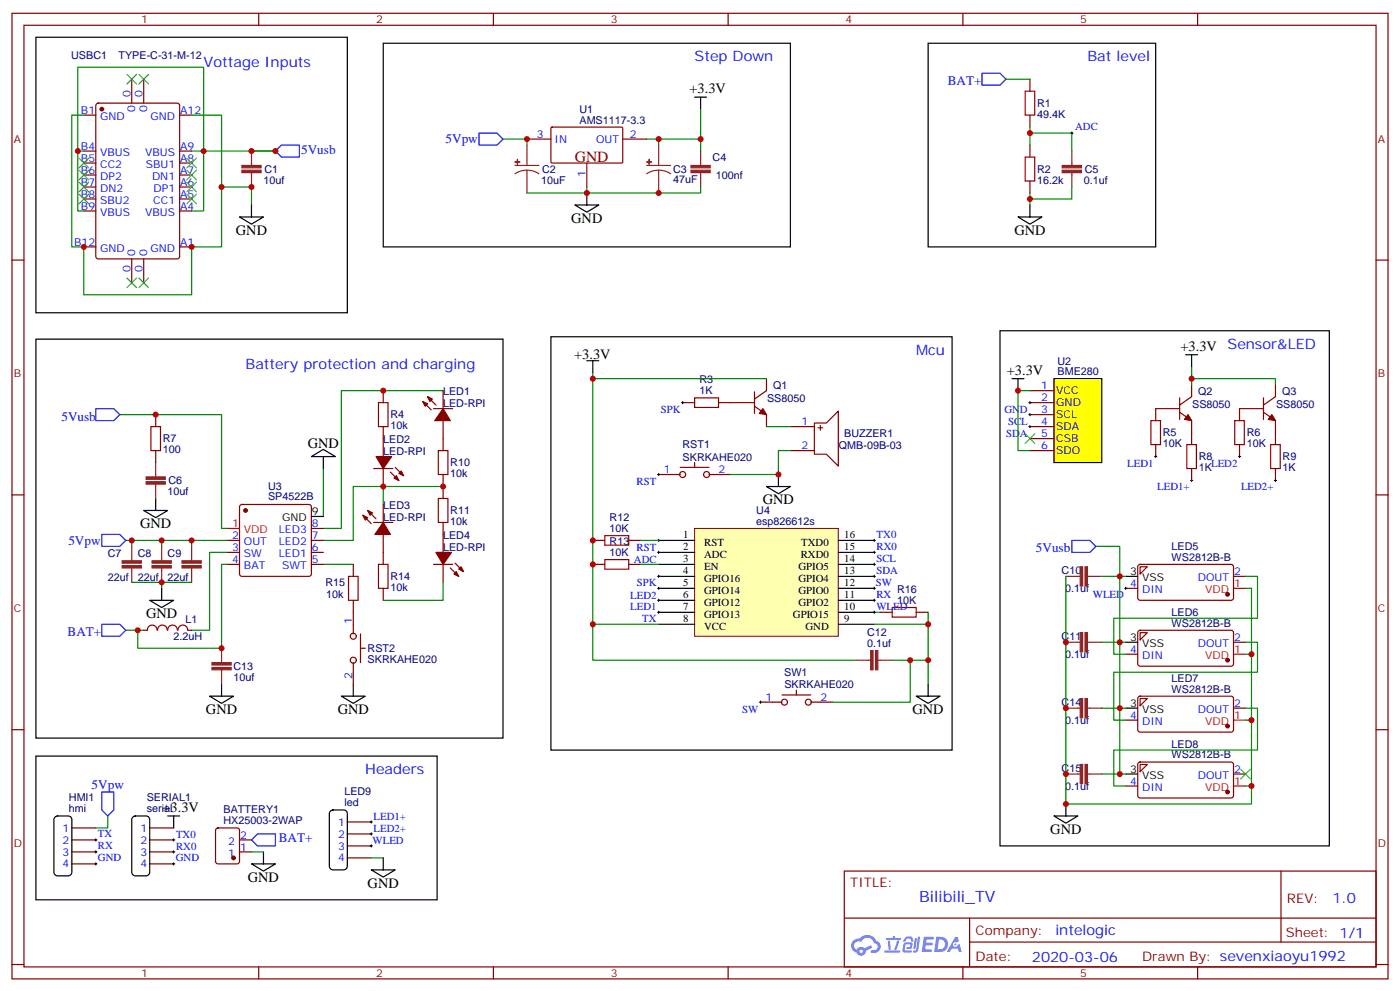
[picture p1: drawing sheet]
<svg xmlns="http://www.w3.org/2000/svg" width="412mm" height="292mm" viewBox="0 0 412 292" stroke-linecap="round" stroke-linejoin="round" font-family="sans-serif">
<g fill="none" stroke="#870000" stroke-width=".35">
<path d="M3.5 3.9h405.4v284.4h-405.4zM7.1 7.4h398.2v277.3h-398.2zM76.2 3.9v3.5M145.3 3.9v3.5M214.5 3.9v3.5M283.6 3.9v3.5M352.8 3.9v3.5M3.5 76.6h3.6M405.3 76.6h3.6M3.5 145.7h3.6M405.3 145.7h3.6M3.5 214.9h3.6"/>
<path d="M405.3 214.9h3.6M248.7 256.5h156.6v28.2h-156.6zM377.3 256.5v20.9M248.7 270.4h156.5M285.6 277.4h119.6M285.6 270.4v14.1M3.5 284h3.6M76.2 284.7v3.6M145.3 284.7v3.6M214.5 284.7v3.6M283.6 284.7v3.6M352.8 284.7v3.6"/>
<path d="M405.3 284h3.6"/>
</g>
<g fill="#5487ff">
<path d="M272.1 275.8h2.6l.3 .2-.1 .6h-2l-.1 1h1.6l.4 .4-.4 .4h-1.7l-.2 1.1 1.8 .1 .3 .3-.2 .4h-2.9z"/>
<path d="M281.4 275.9h.7l.4 1.3-.7 .3a.74 .74 0 0 0-1.1 .3 .74 .74 0 0 0 .5 1.1 .74 .74 0 0 0 .9-.7l.5-.3 .7 2.4h-.9l-.2-1h-1.9l-.5 1h-.9z"/>
<path d="M269.5 276.3h.6l-.4 2.9a.31 .31 0 0 1-.3 .3 .31 .31 0 0 1-.3-.3z"/>
<path d="M270.4 275.8h.6l-.5 4a.89 .89 0 0 1-.7 .7 .89 .89 0 0 1-.9-.3l1-.5z"/>
<path d="M266.8 276l.6-.2 1.2 .1 .5 1.3-.6 .1-.4-.9-1 .1a.95 .95 0 0 1-1 .8l-.1-.2z"/>
<path d="M266.4 277.7l1.8-.2a1.04 1.04 0 0 1 .6 1.1 1.04 1.04 0 0 1-.8 .9h-.7a.29 .29 0 0 1-.3-.4 .29 .29 0 0 1 .3-.2h.7l.2-.8h-1.4l-.4 1.8h1.9a.29 .29 0 0 1 .3 .3 .29 .29 0 0 1-.3 .3h-2l-.4-.3 .2-2.1z"/>
<path d="M260.5 279.9h4.4a.3 .3 0 0 1 .3 .3 .3 .3 0 0 1-.3 .3h-4.3z"/>
<path d="M264.3 277h.6l-.5 1.6a1.02 1.02 0 0 1-.7 1.2l-.2-.3z"/>
<path d="M261.5 277h.6l.3 2.4-.3 .3-.3-.2z"/>
<path d="M261.1 276.2h1.9l.2-.5h.5l-.1 .5h1.5a.29 .29 0 0 1 .3 .3 .29 .29 0 0 1-.3 .3h-3.9z"/>
<path d="M275.8 275.9l-.6 4.4h1.4a2.27 2.27 0 0 0 2.7-2.3 2.27 2.27 0 0 0-2.7-2.1zM276.6 276.6a1.5 1.5 0 0 1 1.8 1.6 1.5 1.5 0 0 1-1.9 1.3h-.3z"/>
<path d="M251.4 277a2.09 2.09 0 0 0 1 3.5 1.37 1.37 0 0 0 1.5 .9 1.37 1.37 0 0 0 1.1-1.4l2-1-.5-.7-1.8 1a1.4 1.4 0 0 0-2.3 .4 1.32 1.32 0 0 1-.6-1.9 1.32 1.32 0 0 1 1.9-.4 2.02 2.02 0 0 1 2-1.3 2.02 2.02 0 0 1 1.8 1.7 1.09 1.09 0 0 1 1.1 1.3 1.09 1.09 0 0 1-1.6 .7 .41 .41 0 0 0-.5 .3 .41 .41 0 0 0 .4 .5 1.89 1.89 0 0 0 2.4-1.2 1.89 1.89 0 0 0-1.2-2.4 2.98 2.98 0 0 0-5-.6l-1 .1zM253.2 280.1a.52 .52 0 0 1 1 0 .52 .52 0 0 1-1 0z"/>
<circle cx="281.4" cy="278.1" r=".28"/>
</g>
<path d="M204.6 155.6h42.3v31.8h-42.3z" fill="#ffffb0" stroke="#800000" stroke-width=".29"/>
<g fill="none" stroke="#000" stroke-width=".35">
<path d="M172.9 106.2h3.5M174.6 106.2v3.5M194 159.1h10.6M246.9 159.1h10.6M194 162.7h10.6M194 166.2h10.6M194 169.7h10.6M194 173.2h10.6M194 176.8h10.6M246.9 162.7h10.6M246.9 166.2h10.6M246.9 169.7h10.6"/>
<path d="M246.9 173.2h10.6M246.9 176.8h10.6M194 180.3h10.6M194 183.8h10.6M246.9 180.3h10.6M246.9 183.8h10.6M16.1 240.7l.8-.4h3.2l.6 .2 .4 .5 .1 15.9-.3 .6-.5 .4h-3.5l-.6-.2-.4-.6v-15.8zM39 240.7l.9-.4h3.1l.7 .2 .3 .5 .1 15.9-.2 .6-.6 .4h-3.4l-.7-.2-.3-.6-.1-15.8z"/>
</g>
<path d="M315.7 44.5v4.2M315.7 50.8v4.3M252.2 194.4h4.3M258.6 194.4h4.2" fill="none" stroke="#8c2424" stroke-width=".35"/>
<g fill="#8c2424" stroke="#8c2424" stroke-width=".35">
<path d="M256.5 191.6h.7v5.6h-.7z"/>
<path d="M257.9 191.6h.7v5.6h-.7z"/>
<path d="M312.9 50.1h5.7v.7h-5.7z"/>
<path d="M312.9 48.7h5.7v.7h-5.7z"/>
</g>
<path d="M302 26.8h2.8v7.1h-2.8zM302 46.2h2.8v7.1h-2.8zM178.2 157.7h7v2.8h-7zM178.2 164.8h7v2.8h-7zM262.8 178.9h7.1v2.8h-7.1z" fill="none" stroke="#a10000" stroke-width=".35"/>
<g fill="none" stroke="#870000" stroke-width=".35">
<path d="M303.4 23.3v3.5M303.4 33.9v3.5M303.4 42.7v3.5M303.4 53.3v3.5M194 139.7h6.4M200.4 137.6h8.4M204.6 136.2v1.4M208.8 139.7h6.4M174.6 159.1h3.6M185.2 159.1h3.5M174.6 166.2h3.6M185.2 166.2h3.5"/>
<path d="M259.3 180.3h3.5M269.9 180.3h3.5M21.2 243.8h7M21.2 247.3h7M21.2 250.9h7M21.2 254.4h7M44.1 243.8h7.1M44.1 247.3h7.1M44.1 250.9h7.1M44.1 254.4h7.1"/>
<circle cx="201.1" cy="139.7" r=".88"/>
<circle cx="208.1" cy="139.7" r=".88"/>
</g>
<path d="M174.6 109.7v74.1h19.4M174.6 183.8v10.6h77.6M257.5 180.3h1.8M273.4 180.3v21.2" fill="none" stroke="#008700" stroke-width=".35"/>
<g fill="none" stroke="#000" stroke-width=".29">
<path d="M193.7 159.1h.7M194 158.8v.7M257.2 159.1h.7M257.5 158.8v.7M193.7 173.2h.7M193.7 176.8h.7M193.7 162.7h.7M194 162.3v.7M194 172.9v.7M194 176.4v.7M257.2 173.2h.7M257.2 176.8h.7"/>
<path d="M257.2 162.7h.7M257.2 166.2h.7M257.2 169.7h.7M257.5 162.3v.7M257.5 165.8v.7M257.5 169.4v.7M257.5 172.9v.7M257.5 176.4v.7M27.9 254.4h.7M27.9 247.3h.7M27.9 250.9h.7M28.2 247v.7"/>
<path d="M28.2 250.5v.7M28.2 254v.7M50.8 247.3h.7M50.8 250.9h.7M51.2 247v.7M51.2 250.5v.7"/>
</g>
<path d="M310.4 111.5h14.2v24.7h-14.2z" fill="#ff0" stroke="#000" stroke-width=".35"/>
<g fill="none" stroke="#870000" stroke-width=".35">
<path d="M24.7 33.9h3.5M28.5 30.6l.4-.2h23.3l.7 .4v44.7l-.4 .7h-23.6l-.6-.4-.1-44.7zM38.8 23.3v7.1M42.3 23.3v7.1M52.9 33.9h3.5M162.3 37.6l.3-.2 20.7 .1 .1 .3v10l-.3 .2h-20.6l-.2-.3zM24.7 44.5h3.5M24.7 48h3.5M24.7 51.5h3.5M24.7 55.1h3.5M24.7 58.6h3.5M52.9 44.5h3.5"/>
<path d="M52.9 48h3.5M52.9 51.5h3.5M52.9 55.1h3.5M52.9 58.6h3.5M155.2 41h7.1M172.9 48v7.1M183.4 41h7.1M24.7 62.1h3.5M24.7 72.7h3.5M38.8 76.2v7.1M42.3 76.2v7.1M52.9 62.1h3.5"/>
<path d="M52.9 72.7h3.5M112.9 115v3.6M124.5 118.2l2.5 2.5M125.9 116.8l2.5 2.5M130.5 115v5.3M201.1 118.6h3.5M211.7 118.6h10.5M222.2 119.6l3.6 2.5v3.5M222.2 115.4v6.3M225.8 111.5v3.5l-3.6 2.5M303.4 115h7M303.4 118.6h7"/>
<path d="M347.5 117.2v6.3M351 113.3v3.5l-3.5 2.5M372.2 117.2v6.3M375.7 113.3v3.5l-3.5 2.5M45.9 122.1v3.5M45.9 132.7v3.5M110.1 138h5.6M112.9 125.6v8.8M112.9 138v5.3M115 139l2.5 2.5M116.4 137.6l2.5 2.5M127.7 120.3h5.6"/>
<path d="M130.5 123.9v8.8M130.5 139.7v7.1M232.8 125.6h7.1M232.8 132.7h7.1M239.9 124.6h3.5l3.5-3.6v16.3l-3.5-3.6h-3.5zM240.9 126h1.5M241.7 125.3v1.4M303.4 122.1h7M303.4 125.6h7M303.4 129.2h7M303.4 132.7h7M340.4 130.9v3.5"/>
<path d="M347.5 120.3h-7.1v3.6M347.5 121.4l3.5 2.5v7M351 138v3.5M365.1 130.9v3.5M372.2 120.3h-7.1v3.6M372.2 121.4l3.5 2.5v7M375.7 138v3.5M67 159.1h3.6M70.8 148.8l.5-.2h19.7l.5 .2 .2 .5v19.7l-.2 .5-.5 .2h-19.7l-.5-.2-.2-.5v-19.7zM91.7 159.1h3.5M91.7 155.6h3.5M106.9 151.7l2.5 2.5"/>
<path d="M108.3 150.3l2.5 2.5M110.1 153.8h5.6M112.9 148.6v5.2M112.9 157.4v8.8M130.5 153.8v8.9M67 166.2h3.6M67 162.7h3.6M91.7 166.2h3.5M91.7 162.7h3.5M104.1 166.2v3.5M104.1 176.8v9.9M112.9 173.2v3.6"/>
<path d="M127.7 166.2h5.6M130.5 166.2v5.3M132.6 167.3l2.5 2.4M134.1 165.8l2.4 2.5M331.6 173.2h3.5M335.4 166.4l.4-.2h27.1l.5 .7-.1 9.4-.6 .5-27.1-.1-.5-.6v-9.2zM335.8 166.9h2.2l-2.2 2.1zM363.4 169.7h3.5M42.3 185.6h1.1M43.4 185.6a1.41 1.41 0 0 1 1.4-1.5 1.41 1.41 0 0 1 1.4 1.5M46.4 185.6a1.41 1.41 0 0 1 1.4-1.5 1.41 1.41 0 0 1 1.4 1.5M49.4 185.6a1.41 1.41 0 0 1 1.4-1.5 1.41 1.41 0 0 1 1.4 1.5"/>
<path d="M52.5 185.6a1.41 1.41 0 0 1 1.4-1.5 1.41 1.41 0 0 1 1.4 1.5M55.4 185.6h1M104.1 195.1v6.4M106.2 186.7v8.4M106.2 190.9h1.4M331.6 192.7h3.5M335.4 185.8l.4-.2 27.1 .1 .5 .6-.1 9.4-.6 .5-27.1-.1-.5-.6v-9.2zM335.8 186.3h2.2l-2.2 2.1zM363.4 189.1h3.5M224 206.8h6.4M230.4 204.6h8.4M234.6 203.2v1.4"/>
<path d="M238.8 206.8h6.4M331.6 212.1h3.5M335.4 205.2l.4-.2 27.1 .1 .5 .6-.1 9.5-.6 .4-27.1-.1-.5-.6v-9.2zM335.8 205.7h2.2l-2.2 2.1zM363.4 208.5h3.5M331.6 231.5h3.5M335.4 224.6l.4-.2 27.1 .1 .5 .6-.1 9.5-.6 .4-27.1-.1-.5-.6v-9.2zM335.8 225.1h2.2l-2.2 2.1zM363.4 227.9h3.5M63.7 244l.5-.2h5.6l.7 .4 .1 9.5-.5 .6-5.9 .1-.6-.5-.1-9.4zM70.6 250.9h3.5M70.6 247.3h3.5"/>
<path d="M102.3 242h7.1M102.3 245.6h7.1M102.3 249.1h7.1M102.3 252.6h7.1"/>
<circle cx="104.1" cy="187.4" r=".88"/>
<circle cx="104.1" cy="194.4" r=".88"/>
<circle cx="231.1" cy="206.8" r=".88"/>
<circle cx="238.1" cy="206.8" r=".88"/>
</g>
<g fill="none" stroke="#000" stroke-width=".29">
<path d="M315.4 39.2h.7M315.7 38.8v.7M200.7 118.6h.7M201.1 118.2v.7M303 118.6h.7M303.4 118.2v.7M193.7 139.7h.7M194 139.4v.7M303 122.1h.7M303 125.6h.7M303.4 121.7v.7M303.4 125.3v.7"/>
<path d="M340.1 134.4h.7M340.4 134.1v.7M364.8 134.4h.7M365.1 134.1v.7M350.7 141.5h.7M351 141.1v.8M375.4 141.5h.7M375.7 141.1v.8M193.7 169.7h.7M194 169.4v.7M194 180v.7M257.5 180v.7"/>
<path d="M331.3 173.2h.7M331.6 172.9v.7M193.7 180.3h.7M257.2 180.3h.7M223.7 206.8h.7M224 206.4v.7M50.8 254.4h.7M51.2 254v.7M109 242h.7M109 245.6h.7M109 249.1h.7M109.4 241.7v.7"/>
<path d="M109.4 245.2v.7M109.4 248.7v.7"/>
</g>
<g fill="none" stroke="#8c2424" stroke-width=".35">
<path d="M74.1 44.5v4.2M74.1 50.8v4.3M151.7 48.7h7M155.2 50.1l1.9 .3 1.6 .8M155.2 50.1l-1.8 .3-1.7 .8M155.2 42.7v6M155.2 50.1v6.7M190.5 48.7h7.1M194 50.1l1.9 .3 1.7 .8M194 50.1l-1.8 .3-1.7 .8M194 42.7v6M194 50.1v6.7"/>
<path d="M206.4 44.5v4.2M206.4 50.8v4.3M45.9 136.2v4.2M45.9 142.6v4.2M38.8 160.9v4.2M38.8 167.3v4.2M47.6 160.9v4.2M47.6 167.3v4.2M56.4 160.9v4.2M56.4 167.3v4.2M314 169.7h4.2M320.3 169.7h4.3"/>
<path d="M65.3 190.9v4.2M65.3 197.2v4.3M314 189.1h4.2M320.3 189.1h4.3M314 208.5h4.2M320.3 208.5h4.3M314 227.9h4.2M320.3 227.9h4.3"/>
</g>
<g fill="#8c2424" stroke="#8c2424" stroke-width=".35">
<path d="M151.7 47.7h1.4z"/>
<path d="M152.4 47v1.4z"/>
<path d="M71.3 50.1h5.6v.7h-5.6z"/>
<path d="M71.3 48.7h5.6v.7h-5.6z"/>
<path d="M62.4 195.1h5.7v.7h-5.7z"/>
<path d="M62.4 196.5h5.7v.7h-5.7z"/>
<path d="M53.6 166.5h5.7v.8h-5.7z"/>
<path d="M53.6 165.1h5.7v.7h-5.7z"/>
<path d="M44.8 166.5h5.6v.8h-5.6z"/>
<path d="M44.8 165.1h5.6v.7h-5.6z"/>
<path d="M36 166.5h5.6v.8h-5.6z"/>
<path d="M36 165.1h5.6v.7h-5.6z"/>
<path d="M43 141.9h5.7v.7h-5.7z"/>
<path d="M43 140.4h5.7v.7h-5.7z"/>
<path d="M190.5 47.7h1.4z"/>
<path d="M191.2 47v1.4z"/>
<path d="M203.6 50.1h5.6v.7h-5.6z"/>
<path d="M203.6 48.7h5.6v.7h-5.6z"/>
<path d="M318.2 166.9h.7v5.6h-.7z"/>
<path d="M319.6 166.9h.7v5.6h-.7z"/>
<path d="M318.2 186.3h.7v5.6h-.7z"/>
<path d="M319.6 186.3h.7v5.6h-.7z"/>
<path d="M318.2 205.7h.7v5.6h-.7z"/>
<path d="M319.6 205.7h.7v5.6h-.7z"/>
<path d="M318.2 225.1h.7v5.7h-.7z"/>
<path d="M319.6 225.1h.7v5.7h-.7z"/>
</g>
<g fill="#870000" stroke="#870000" stroke-width=".35">
<path d="M224.7 120.3l1.1 1.8-2.1-.4z"/>
<path d="M133.7 169l.7-.7 .7 1.4z"/>
<path d="M135.1 167.6l.7-.7 .7 1.4z"/>
<path d="M128.4 162.7h4.6l-2.5 3.5z"/>
<path d="M125.9 116.8l1.5 .7-.8 .7z"/>
<path d="M124.5 118.2l1.4 .7-.7 .7z"/>
<path d="M130.5 120.3l2.1 3.6h-4.5z"/>
<path d="M108.3 150.3l1.4 .7-.7 .7z"/>
<path d="M106.9 151.7l1.4 .7-.7 .7z"/>
<path d="M112.9 153.8l2.1 3.6h-4.6z"/>
<path d="M116.1 140.8l.7-.7 .7 1.4z"/>
<path d="M117.5 139.4l.7-.7 .7 1.4z"/>
<path d="M110.8 134.4h4.6l-2.5 3.6z"/>
<path d="M350 122.1l1 1.8-2.1-.4z"/>
<path d="M374.6 122.1l1.1 1.8-2.1-.4z"/>
<circle cx="72.3" cy="150.3" r=".53"/>
<circle cx="30" cy="32.1" r=".53"/>
<circle cx="68.8" cy="252.6" r=".53"/>
<circle cx="361.6" cy="175" r=".53"/>
<circle cx="361.6" cy="194.4" r=".53"/>
<circle cx="361.6" cy="213.8" r=".53"/>
<circle cx="361.6" cy="233.2" r=".53"/>
</g>
<path d="M111.5 118.6h2.8v7h-2.8zM204.6 117.2h7.1v2.8h-7.1zM44.4 125.6h2.9v7.1h-2.9zM129.1 132.7h2.8v7h-2.8zM339 123.9h2.8v7h-2.8zM349.6 130.9h2.8v7.1h-2.8zM363.7 123.9h2.8v7h-2.8zM374.3 130.9h2.8v7.1h-2.8zM129.1 146.8h2.8v7h-2.8zM102.7 169.7h2.8v7.1h-2.8zM111.5 166.2h2.8v7h-2.8z" fill="none" stroke="#a10000" stroke-width=".35"/>
<g fill="none" stroke="#000" stroke-width=".35">
<path d="M10.6 11h91.7v81.1h-91.7zM112.9 12.7h119.9v60h-119.9zM273.4 12.7h67v60h-67zM204.6 28.6h3.5M206.4 28.6v3.5M172.9 56.8v3.6M70.6 63.9h7l-3.5 2.1zM74.1 60.4v3.5M169.3 60.4h7.1l-3.5 2.1zM299.9 63.9h7l-3.5 2.1zM303.4 60.4v3.5M10.6 99.9h137.6v117.4h-137.6z"/>
<path d="M162.3 99.2h118.2v121.7h-118.2zM294.6 97.4h97v151.7h-97zM298.1 111.5h3.5M299.9 111.5v3.5M349.2 104.5h3.6M351 104.5v3.5M91.7 134.4l3.5-2.1 3.6 2.1zM95.2 134.4v3.6M229.3 139.7v3.6M42.3 150.3h7.1l-3.5 2.1zM45.9 146.8v3.5M91.7 152.1h3.5"/>
<path d="M225.8 143.3h7l-3.5 2.1zM44.1 176.8h7.1l-3.6 2.1zM47.6 173.2v3.6M331.6 169.7h3.5M331.6 189.1h3.5M61.7 205h7.1l-3.5 2.1zM65.3 201.5v3.5M100.5 205h7.1l-3.5 2.1zM104.1 201.5v3.5M269.9 205h7l-3.5 2.1zM273.4 201.5v3.5M331.6 208.5h3.5"/>
<path d="M10.6 222.6h118.2v42.4h-118.2zM97.2 238.9l.9-.4h3.1l.7 .2 .4 .5v15.9l-.2 .6-.6 .4-3.4 .1-.7-.3-.3-.5-.1-15.8zM314 236.7v3.6M331.6 227.9h3.5M49.4 240.3h3.5M51.2 240.3v3.5M74.1 254.4h7l-3.5 2.1zM77.6 250.9v3.5M109.4 256.2h7l-3.5 2.1zM112.9 252.6v3.6M310.4 240.3h7.1l-3.5 2.1z"/>
</g>
<g fill="none" stroke="#008700" stroke-width=".35">
<path d="M24.7 33.9h-3.5v38.8h3.5v14.1h31.7v-14.1h8.9v-17.6h8.8v5.3M56.4 33.9h8.9v21.2M206.4 32.1v8.9h-15.9M296.3 23.3h7.1M303.4 39.2h12.3v5.3M303.4 37.4v5.3M22.9 44.5v-24.7h37.1v42.3h-3.6M24.7 44.5h-1.8v17.6h1.8M56.4 44.5h24.7M148.2 41h7v1.7M172.9 55.1v1.7M194 41v1.7"/>
<path d="M206.4 55.1v1.7h-51.2M206.4 41v3.5M303.4 56.8v3.6M315.7 55.1v3.5h-12.3M130.5 115h-30v40.6h-5.3M174.6 111.5h51.2M303.4 115h-3.5v17.7h3.5M351 111.5h24.7v1.8M351 108v5.3M35.3 122.1h30v33.5h1.7M95.2 138v14.1M225.8 125.6h7"/>
<path d="M232.8 132.7h-3.5v7h-14.1M37 159.1h1.8M47.6 159.1h-8.8v1.8M56.4 159.1h-8.8v1.8M67 159.1h-10.6v1.8M112.9 143.3h-8.8v15.8h-8.9M112.9 143.3v5.3M112.9 143.3h17.6M188.7 159.1h5.3M38.8 171.5h17.6M47.6 171.5v1.7M67 162.7h-5.3v22.9h-5.3"/>
<path d="M67 166.2h-1.7v24.7h-24.7v-5.3M95.2 166.2h8.9M130.5 171.5v5.3h-17.6M188.7 166.2h5.3M314 169.7v67h54.7v-5.2M322.8 160.9h7v8.8h1.8M324.6 169.7h5.2v19.4h1.8M366.9 169.7h3.5v12.4h-42.3v10.6h3.5M366.9 173.2h1.8v19.5h-1.8M37 185.6h5.3M257.5 183.8h15.9M262.8 194.4h10.6"/>
<path d="M268.1 194.4v12.4h-22.9M324.6 189.1h5.2v19.4h1.8M366.9 189.1h3.5v8.8h-42.3v14.2h3.5M368.7 192.7v19.4h-1.8M324.6 208.5h5.2v19.4h1.8M366.9 208.5h3.5v12.4h-42.3v10.6h3.5M368.7 212.1v19.4h-1.8M324.6 227.9h5.2M31.7 240.3v3.5h-3.5M74.1 250.9h3.5M109.4 252.6h3.5"/>
</g>
<path d="M141.1 39.2h5.3l1.8 1.8-1.8 1.7h-5.3zM289.3 21.6h5.3l1.7 1.7-1.7 1.8h-5.3zM81.1 44.5l1.8-1.8h5.3v3.5h-5.3zM28.2 120.3h5.3l1.8 1.8-1.8 1.8h-5.3zM30 157.4h5.3l1.7 1.7-1.7 1.8h-5.3zM315.7 159.1h5.3l1.8 1.8-1.8 1.8h-5.3zM30 183.8h5.3l1.7 1.8-1.7 1.8h-5.3zM30 233.2h3.5v5.3l-1.8 1.8-1.7-1.8zM75.8 245.6h5.3v3.5h-5.3l-1.7-1.8z" fill="none" stroke="#00f" stroke-width=".35"/>
<path d="M67 155.6h3.6M363.4 173.2h3.5M363.4 192.7h3.5M363.4 212.1h3.5M363.4 231.5h3.5" fill="none" stroke="#f00" stroke-width=".35"/>
<g fill="none" stroke="#3c3" stroke-width=".35">
<path d="M37.4 21.9l2.8 2.8M40.2 21.9l-2.8 2.8M40.9 21.9l2.8 2.8M43.7 21.9l-2.8 2.8M23.3 46.6l2.8 2.8M23.3 50.1l2.8 2.9M23.3 53.7l2.8 2.8M23.3 57.2l2.8 2.8M26.1 46.6l-2.8 2.8M26.1 50.1l-2.8 2.9M26.1 53.7l-2.8 2.8M26.1 57.2l-2.8 2.8"/>
<path d="M55 57.2l2.9 2.8M55 53.7l2.9 2.8M55 50.1l2.9 2.9M55 46.6l2.9 2.8M57.9 57.2l-2.9 2.8M57.9 53.7l-2.9 2.8M57.9 50.1l-2.9 2.9M57.9 46.6l-2.9 2.8M37.4 81.9l2.8 2.8M40.2 81.9l-2.8 2.8M40.9 81.9l2.8 2.8M43.7 81.9l-2.8 2.8"/>
<path d="M302 127.7l2.8 2.9M304.8 127.7l-2.8 2.9M365.5 226.5l2.8 2.8M368.3 226.5l-2.8 2.8"/>
</g>
<g fill="#c00">
<circle cx="130.5" cy="143.3" r=".88"/>
<circle cx="299.9" cy="115" r=".88"/>
<circle cx="303.4" cy="58.6" r=".88"/>
<circle cx="314" cy="236.7" r=".88"/>
<circle cx="351" cy="111.5" r=".88"/>
<circle cx="314" cy="189.1" r=".88"/>
<circle cx="314" cy="208.5" r=".88"/>
<circle cx="314" cy="227.9" r=".88"/>
<circle cx="329.8" cy="208.5" r=".88"/>
<circle cx="329.8" cy="169.7" r=".88"/>
<circle cx="368.7" cy="192.7" r=".88"/>
<circle cx="22.9" cy="44.5" r=".88"/>
<circle cx="65.3" cy="55.1" r=".88"/>
<circle cx="81.1" cy="44.5" r=".88"/>
<circle cx="74.1" cy="44.5" r=".88"/>
<circle cx="273.4" cy="194.4" r=".88"/>
<circle cx="206.4" cy="41" r=".88"/>
<circle cx="65.3" cy="190.9" r=".88"/>
<circle cx="40.6" cy="185.6" r=".88"/>
<circle cx="47.6" cy="171.5" r=".88"/>
<circle cx="45.9" cy="122.1" r=".88"/>
<circle cx="56.4" cy="159.1" r=".88"/>
<circle cx="47.6" cy="159.1" r=".88"/>
<circle cx="38.8" cy="159.1" r=".88"/>
<circle cx="74.1" cy="55.1" r=".88"/>
<circle cx="194" cy="41" r=".88"/>
<circle cx="273.4" cy="183.8" r=".88"/>
<circle cx="174.6" cy="183.8" r=".88"/>
<circle cx="174.6" cy="166.2" r=".88"/>
<circle cx="174.6" cy="159.1" r=".88"/>
<circle cx="174.6" cy="111.5" r=".88"/>
<circle cx="60" cy="44.5" r=".88"/>
<circle cx="24.7" cy="72.7" r=".88"/>
<circle cx="56.4" cy="72.7" r=".88"/>
<circle cx="268.1" cy="194.4" r=".88"/>
<circle cx="368.7" cy="212.1" r=".88"/>
<circle cx="329.8" cy="189.1" r=".88"/>
<circle cx="329.8" cy="227.9" r=".88"/>
<circle cx="368.7" cy="231.5" r=".88"/>
<circle cx="229.3" cy="139.7" r=".88"/>
<circle cx="303.4" cy="39.2" r=".88"/>
<circle cx="155.2" cy="41" r=".88"/>
<circle cx="194" cy="56.8" r=".88"/>
<circle cx="172.9" cy="56.8" r=".88"/>
<circle cx="112.9" cy="115" r=".88"/>
<circle cx="112.9" cy="143.3" r=".88"/>
</g>
<text font-size="4.6" fill="#800" x="169.3" y="47.6">GND</text>
<text font-size="4.6" fill="#00f" x="270.8" y="265.5">Bilibili_TV</text>
<g font-size="4.2" fill="#00f">
<text x="320.3" y="17.9">Bat level</text>
<text x="60" y="19.8">Vottage Inputs</text>
<text x="204.6" y="18">Step Down</text>
<text x="269.9" y="104.5">Mcu</text>
<text x="361.6" y="102.7">Sensor&amp;LED</text>
<text x="72.3" y="108.7">Battery protection and charging</text>
<text x="107.6" y="227.9">Headers</text>
<text x="392.5" y="265.8">1.0</text>
<text x="310.9" y="275.3">intelogic</text>
<text x="304" y="283.1">2020-03-06</text>
</g>
<g font-size="4.2">
<text x="203.1" y="27.5">+3.3V</text>
<text x="168.3" y="65.7">GND</text>
<text x="69.5" y="69.2">GND</text>
<text x="298.8" y="69.2">GND</text>
<text x="169.1" y="105.8">+3.3V</text>
<text x="347.7" y="103.3">+3.3V</text>
<text x="296.6" y="110.4">+3.3V</text>
<text x="90.7" y="132">GND</text>
<text x="224.7" y="148.6">GND</text>
<text x="41.3" y="155.6">GND</text>
<text x="43" y="182.1">GND</text>
<text x="60.7" y="210.3">GND</text>
<text x="99.5" y="210.3">GND</text>
<text x="268.8" y="210.3">GND</text>
<text x="47.9" y="239.1">+3.3V</text>
<text x="309.4" y="245.6">GND</text>
<text x="73" y="259.7">GND</text>
<text x="108.3" y="261.4">GND</text>
</g>
<g font-size="3.9" fill="#00f">
<text x="279.2" y="25.1">BAT+</text>
<text x="88.7" y="45.2">5Vusb</text>
<text x="131.3" y="42.2">5Vpw</text>
<text x="18.1" y="124">5Vusb</text>
<text x="20.1" y="160.4">5Vpw</text>
<text x="305.2" y="162.7">5Vusb</text>
<text x="19.9" y="187.4">BAT+</text>
<text x="27" y="232.3">5Vpw</text>
<text x="82.1" y="248">BAT+</text>
</g>
<g font-size="3.9" fill="#800">
<text x="250.5" y="261.1">TITLE:</text>
<text x="379.1" y="265.8">REV:</text>
<text x="287.4" y="275.3">Company:</text>
<text x="378.7" y="275.9">Sheet: 1/1</text>
<text x="287.4" y="283">Date:</text>
<text x="336.4" y="283.1">Drawn By: sevenxiaoyu1992</text>
</g>
<g font-size="3.2" fill="#800">
<text x="41.6" y="6.9">1</text>
<text x="110.8" y="6.9">2</text>
<text x="179.9" y="6.9">3</text>
<text x="249.1" y="6.9">4</text>
<text x="318.2" y="6.9">5</text>
<text x="4.1" y="42">A</text>
<text x="405.9" y="42">A</text>
<text x="4.1" y="111.2">B</text>
<text x="405.9" y="111.2">B</text>
<text x="4.1" y="180.3">C</text>
<text x="405.9" y="180.3">C</text>
<text x="4.1" y="249.4">D</text>
<text x="405.9" y="249.4">D</text>
<text x="41.6" y="287.7">1</text>
<text x="110.8" y="287.7">2</text>
<text x="179.9" y="287.7">3</text>
<text x="249.1" y="287.7">4</text>
<text x="318.2" y="287.7">5</text>
</g>
<g font-size="3.2" fill="#000080">
<text x="21" y="17.4">USBC1</text>
<text x="34.9" y="17.4">TYPE-C-31-M-12</text>
<text x="170.7" y="33.2">U1</text>
<text x="305.5" y="34.7">49.4K</text>
<text x="305.5" y="31.5">R1</text>
<text x="170.7" y="36.4">AMS1117-3.3</text>
<text x="209.9" y="47.5">C4</text>
<text x="77.9" y="50.9">C1</text>
<text x="159.7" y="50.9">C2</text>
<text x="198.3" y="53.9">47uF</text>
<text x="198.3" y="51">C3</text>
<text x="210.9" y="52.7">100nf</text>
<text x="305.5" y="50.9">R2</text>
<text x="319.5" y="50.9">C5</text>
<text x="77.6" y="54.1">10uf</text>
<text x="159.5" y="54.1">10uF</text>
<text x="305.5" y="54.1">16.2k</text>
<text x="319.3" y="54.1">0.1uf</text>
<text x="311.5" y="107.4">U2</text>
<text x="206" y="112.9">R3</text>
<text x="311.5" y="110.4">BME280</text>
<text x="130.5" y="119.8">LED-RPI</text>
<text x="130.5" y="116.2">LED1</text>
<text x="206" y="116.1">1K</text>
<text x="226" y="118.4">SS8050</text>
<text x="227.7" y="114.5">Q1</text>
<text x="353" y="116.3">Q2</text>
<text x="377.6" y="116.3">Q3</text>
<text x="115" y="123.2">R4</text>
<text x="351.2" y="120.2">SS8050</text>
<text x="375.9" y="120.2">SS8050</text>
<text x="48" y="130.3">R7</text>
<text x="112.9" y="130.4">LED2</text>
<text x="115" y="126.4">10k</text>
<text x="248.7" y="128.6">BUZZER1</text>
<text x="342.5" y="131.7">10K</text>
<text x="342.5" y="128.5">R5</text>
<text x="367.2" y="131.7">10K</text>
<text x="367.2" y="128.5">R6</text>
<text x="48" y="133.5">100</text>
<text x="112.9" y="133.9">LED-RPI</text>
<text x="132.6" y="137.3">R10</text>
<text x="201" y="132">RST1</text>
<text x="201.1" y="135.7">SKRKAHE020</text>
<text x="247.1" y="132.2">QMB-09B-03</text>
<text x="353.1" y="135.6">R8</text>
<text x="377.8" y="135.6">R9</text>
<text x="49.6" y="142.6">C6</text>
<text x="132.6" y="140.6">10k</text>
<text x="353.1" y="138.8">1K</text>
<text x="377.8" y="138.8">1K</text>
<text x="49.4" y="145.9">10uf</text>
<text x="79" y="147.3">SP4522B</text>
<text x="79" y="144.2">U3</text>
<text x="112.9" y="149.8">LED3</text>
<text x="112.9" y="153.3">LED-RPI</text>
<text x="132.6" y="154.7">10k</text>
<text x="132.6" y="151.5">R11</text>
<text x="179.6" y="153.5">R12</text>
<text x="222.8" y="154.6">esp826612s</text>
<text x="222.8" y="151.4">U4</text>
<text x="130.5" y="158.6">LED4</text>
<text x="179.6" y="160.5">R13</text>
<text x="179.6" y="156.7">10K</text>
<text x="345.1" y="162">LED5</text>
<text x="31.7" y="163.9">C7</text>
<text x="40.6" y="163.9">C8</text>
<text x="49.4" y="163.9">C9</text>
<text x="130.5" y="162.1">LED-RPI</text>
<text x="179.6" y="163.7">10K</text>
<text x="345.1" y="165.1">WS2812B-B</text>
<text x="31.7" y="171">22uf</text>
<text x="40.6" y="171">22uf</text>
<text x="49.4" y="171">22uf</text>
<text x="95.9" y="172.6">R15</text>
<text x="115" y="170.9">R14</text>
<text x="312.7" y="169.1">C10</text>
<text x="96.1" y="176.2">10k</text>
<text x="115" y="174.1">10k</text>
<text x="264.2" y="177.8">10K</text>
<text x="264.2" y="174.7">R16</text>
<text x="313.7" y="174.4">0.1uf</text>
<text x="54.7" y="183.3">L1</text>
<text x="345.1" y="184.5">WS2812B-B</text>
<text x="345.1" y="181.4">LED6</text>
<text x="51.2" y="188.6">2.2uH</text>
<text x="255.4" y="190.5">0.1uf</text>
<text x="255.4" y="187.4">C12</text>
<text x="312.7" y="188.5">C11</text>
<text x="68.8" y="197.3">C13</text>
<text x="108.3" y="195.2">SKRKAHE020</text>
<text x="108.3" y="192">RST2</text>
<text x="313.7" y="193.8">0.1uf</text>
<text x="68.8" y="200.5">10uf</text>
<text x="231" y="199.1">SW1</text>
<text x="231.1" y="202.7">SKRKAHE020</text>
<text x="345.1" y="203.9">WS2812B-B</text>
<text x="345.1" y="200.8">LED7</text>
<text x="312.7" y="207.9">C14</text>
<text x="313.7" y="213.2">0.1uf</text>
<text x="345.1" y="220.2">LED8</text>
<text x="312.7" y="227.3">C15</text>
<text x="345.1" y="223.3">WS2812B-B</text>
<text x="313.7" y="232.6">0.1uf</text>
<text x="20.3" y="239.2">hmi</text>
<text x="20.3" y="236">HMI1</text>
<text x="43.2" y="239.2">serial</text>
<text x="43.2" y="236">SERIAL1</text>
<text x="65.8" y="239.5">BATTERY1</text>
<text x="101.4" y="237.5">led</text>
<text x="101.4" y="234.2">LED9</text>
<text x="65.8" y="242.7">HX25003-2WAP</text>
</g>
<g font-size="3.2" fill="#00f">
<text x="38.5" y="28.6" transform="rotate(-90 38.5 28.6)">0</text>
<text x="42" y="28.6" transform="rotate(-90 42 28.6)">0</text>
<text x="23.9" y="33.5">B1</text>
<text x="29.5" y="35.3">GND</text>
<text x="39.9" y="33.1" transform="rotate(-90 39.9 33.1)">0</text>
<text x="43.4" y="33.1" transform="rotate(-90 43.4 33.1)">0</text>
<text x="44.3" y="35.3">GND</text>
<text x="53.1" y="33.5">A12</text>
<text x="158.1" y="40.6">3</text>
<text x="185.6" y="40.6">2</text>
<text x="316.7" y="38.3">ADC</text>
<text x="23.9" y="44.1">B4</text>
<text x="23.9" y="47.7">B5</text>
<text x="29.5" y="45.9">VBUS</text>
<text x="42.8" y="45.9">VBUS</text>
<text x="53.1" y="47.7">A8</text>
<text x="53.1" y="44.1">A9</text>
<text x="163.3" y="42">IN</text>
<text x="175.6" y="42">OUT</text>
<text x="23.9" y="51.2">B6</text>
<text x="29.5" y="49.4">CC2</text>
<text x="29.5" y="53">DP2</text>
<text x="42.9" y="49.4">SBU1</text>
<text x="44.8" y="53">DN1</text>
<text x="53.1" y="51.2">A7</text>
<text x="172.5" y="52.1" transform="rotate(-90 172.5 52.1)">1</text>
<text x="23.9" y="54.7">B7</text>
<text x="23.9" y="58.2">B8</text>
<text x="29.5" y="56.5">DN2</text>
<text x="45.2" y="56.5">DP1</text>
<text x="53.1" y="58.2">A5</text>
<text x="53.1" y="54.7">A6</text>
<text x="23.9" y="61.8">B9</text>
<text x="29.5" y="60">SBU2</text>
<text x="29.5" y="63.5">VBUS</text>
<text x="42.8" y="63.5">VBUS</text>
<text x="45.2" y="60">CC1</text>
<text x="53.1" y="61.8">A4</text>
<text x="21.8" y="72.4">B12</text>
<text x="29.5" y="74.1">GND</text>
<text x="39.9" y="75.5" transform="rotate(-90 39.9 75.5)">0</text>
<text x="43.4" y="75.5" transform="rotate(-90 43.4 75.5)">0</text>
<text x="44.3" y="74.1">GND</text>
<text x="53.1" y="72.4">A1</text>
<text x="38.5" y="80" transform="rotate(-90 38.5 80)">0</text>
<text x="42" y="80" transform="rotate(-90 42 80)">0</text>
<text x="306.7" y="114.7">1</text>
<text x="306.7" y="118.2">2</text>
<text x="311.1" y="116.1">VCC</text>
<text x="311.1" y="119.6">GND</text>
<text x="194.7" y="121.5">SPK</text>
<text x="236.1" y="125.3">1</text>
<text x="295.9" y="121.6">GND</text>
<text x="297" y="125.1">SCL</text>
<text x="306.7" y="121.7">3</text>
<text x="306.7" y="125.3">4</text>
<text x="311.1" y="123.2">SCL</text>
<text x="296.4" y="128.6">SDA</text>
<text x="306.7" y="128.8">5</text>
<text x="311.1" y="126.7">SDA</text>
<text x="311.1" y="130.2">CSB</text>
<text x="236.1" y="132.3">2</text>
<text x="306.7" y="132.3">6</text>
<text x="311.1" y="133.7">SDO</text>
<text x="332.1" y="137.4">LED1</text>
<text x="356.8" y="137.4">LED2</text>
<text x="187.5" y="142.8">RST</text>
<text x="195.5" y="139.4">1</text>
<text x="211.7" y="139.4">2</text>
<text x="340.9" y="144.3">LED1+</text>
<text x="365.6" y="144.3">LED2+</text>
<text x="91.9" y="155.3">8</text>
<text x="68.4" y="158.8">2</text>
<text x="71.9" y="160.5">OUT</text>
<text x="82.2" y="160.5">LED2</text>
<text x="82.2" y="157">LED3</text>
<text x="91.9" y="158.8">7</text>
<text x="258.2" y="158.5">TX0</text>
<text x="258.2" y="162">RX0</text>
<text x="68.4" y="162.3">3</text>
<text x="68.4" y="165.8">4</text>
<text x="71.9" y="164.1">SW</text>
<text x="71.9" y="167.6">BAT</text>
<text x="82.2" y="164.1">LED1</text>
<text x="83.2" y="167.6">SWT</text>
<text x="91.9" y="165.8">5</text>
<text x="91.9" y="162.3">6</text>
<text x="186.7" y="165.6">ADC</text>
<text x="187.5" y="162.2">RST</text>
<text x="258.2" y="165.4">SCL</text>
<text x="187.6" y="172.7">SPK</text>
<text x="258" y="172.5">SW</text>
<text x="258.2" y="169">SDA</text>
<text x="332.9" y="172.9">4</text>
<text x="352.8" y="171.1">DOUT</text>
<text x="363.5" y="169.4">2</text>
<text x="185.7" y="179.8">LED1</text>
<text x="185.7" y="176.3">LED2</text>
<text x="258.1" y="179.6">WLED</text>
<text x="258.2" y="176">RX</text>
<text x="321.9" y="176.2">WLED</text>
<text x="336.4" y="174.7">DIN</text>
<text x="103.7" y="183.8" transform="rotate(-90 103.7 183.8)">1</text>
<text x="189.2" y="183.3">TX</text>
<text x="352.8" y="190.5">DOUT</text>
<text x="363.5" y="188.8">2</text>
<text x="332.9" y="192.3">4</text>
<text x="336.4" y="194.1">DIN</text>
<text x="103.7" y="200" transform="rotate(-90 103.7 200)">2</text>
<text x="218.6" y="209.8">SW</text>
<text x="225.5" y="206.4">1</text>
<text x="241.7" y="206.4">2</text>
<text x="352.8" y="209.9">DOUT</text>
<text x="363.5" y="208.2">2</text>
<text x="332.9" y="211.7">4</text>
<text x="336.4" y="213.5">DIN</text>
<text x="363.5" y="227.6">2</text>
<text x="332.9" y="231.1">4</text>
<text x="336.4" y="232.9">DIN</text>
<text x="352.8" y="229.3">DOUT</text>
<text x="18.4" y="244.9">1</text>
<text x="41.4" y="244.9">1</text>
<text x="99.6" y="243.1">1</text>
<text x="110.1" y="241.4">LED1+</text>
<text x="110.1" y="244.9">LED2+</text>
<text x="18.4" y="248.4">2</text>
<text x="18.4" y="251.9">3</text>
<text x="28.9" y="246.6">TX</text>
<text x="28.9" y="250.1">RX</text>
<text x="41.4" y="248.4">2</text>
<text x="41.4" y="251.9">3</text>
<text x="51.9" y="246.7">TX0</text>
<text x="51.9" y="250.2">RX0</text>
<text x="67.2" y="248.7">2</text>
<text x="70.7" y="250.5">1</text>
<text x="70.7" y="247">2</text>
<text x="99.6" y="246.6">2</text>
<text x="99.6" y="250.2">3</text>
<text x="109.8" y="248.4">WLED</text>
<text x="18.4" y="255.4">4</text>
<text x="28.9" y="253.6">GND</text>
<text x="41.4" y="255.4">4</text>
<text x="51.8" y="253.6">GND</text>
<text x="67.2" y="252.3">1</text>
<text x="99.6" y="253.7">4</text>
</g>
<g font-size="3.2" fill="#f00">
<text x="68.4" y="155.3">1</text>
<text x="71.9" y="157">VDD</text>
<text x="363.5" y="172.9">1</text>
<text x="355" y="174.7">VDD</text>
<text x="355" y="194.1">VDD</text>
<text x="363.5" y="192.3">1</text>
<text x="355" y="213.5">VDD</text>
<text x="363.5" y="211.7">1</text>
<text x="355" y="232.9">VDD</text>
<text x="363.5" y="231.1">1</text>
</g>
<g font-size="3.2">
<text x="83.1" y="153.5">GND</text>
<text x="91.9" y="151.7">9</text>
<text x="201.3" y="158.4">1</text>
<text x="201.3" y="162">2</text>
<text x="207.4" y="160.7">RST</text>
<text x="236" y="160.7">TXD0</text>
<text x="248.7" y="162">15</text>
<text x="248.7" y="158.4">16</text>
<text x="201.3" y="165.5">3</text>
<text x="207.4" y="164.3">ADC</text>
<text x="207.4" y="167.8">EN</text>
<text x="235.2" y="167.8">GPIO5</text>
<text x="235.9" y="164.3">RXD0</text>
<text x="248.7" y="165.5">14</text>
<text x="201.3" y="169">4</text>
<text x="201.3" y="172.5">5</text>
<text x="207.4" y="171.3">GPIO16</text>
<text x="235.2" y="171.3">GPIO4</text>
<text x="248.7" y="172.5">12</text>
<text x="248.7" y="169">13</text>
<text x="332.9" y="169.4">3</text>
<text x="336.4" y="171.1">VSS</text>
<text x="201.3" y="176.1">6</text>
<text x="201.3" y="179.6">7</text>
<text x="207.4" y="174.8">GPIO14</text>
<text x="207.4" y="178.4">GPIO12</text>
<text x="235.2" y="178.4">GPIO2</text>
<text x="235.2" y="174.8">GPIO0</text>
<text x="248.7" y="179.6">10</text>
<text x="248.7" y="176.1">11</text>
<text x="201.3" y="183.1">8</text>
<text x="207.4" y="181.9">GPIO13</text>
<text x="207.4" y="185.4">VCC</text>
<text x="233.6" y="181.9">GPIO15</text>
<text x="237.3" y="185.4">GND</text>
<text x="248.7" y="183.1">9</text>
<text x="332.9" y="188.8">3</text>
<text x="336.4" y="190.5">VSS</text>
<text x="332.9" y="208.2">3</text>
<text x="336.4" y="209.9">VSS</text>
<text x="332.9" y="227.6">3</text>
<text x="336.4" y="229.3">VSS</text>
</g>
</svg>
